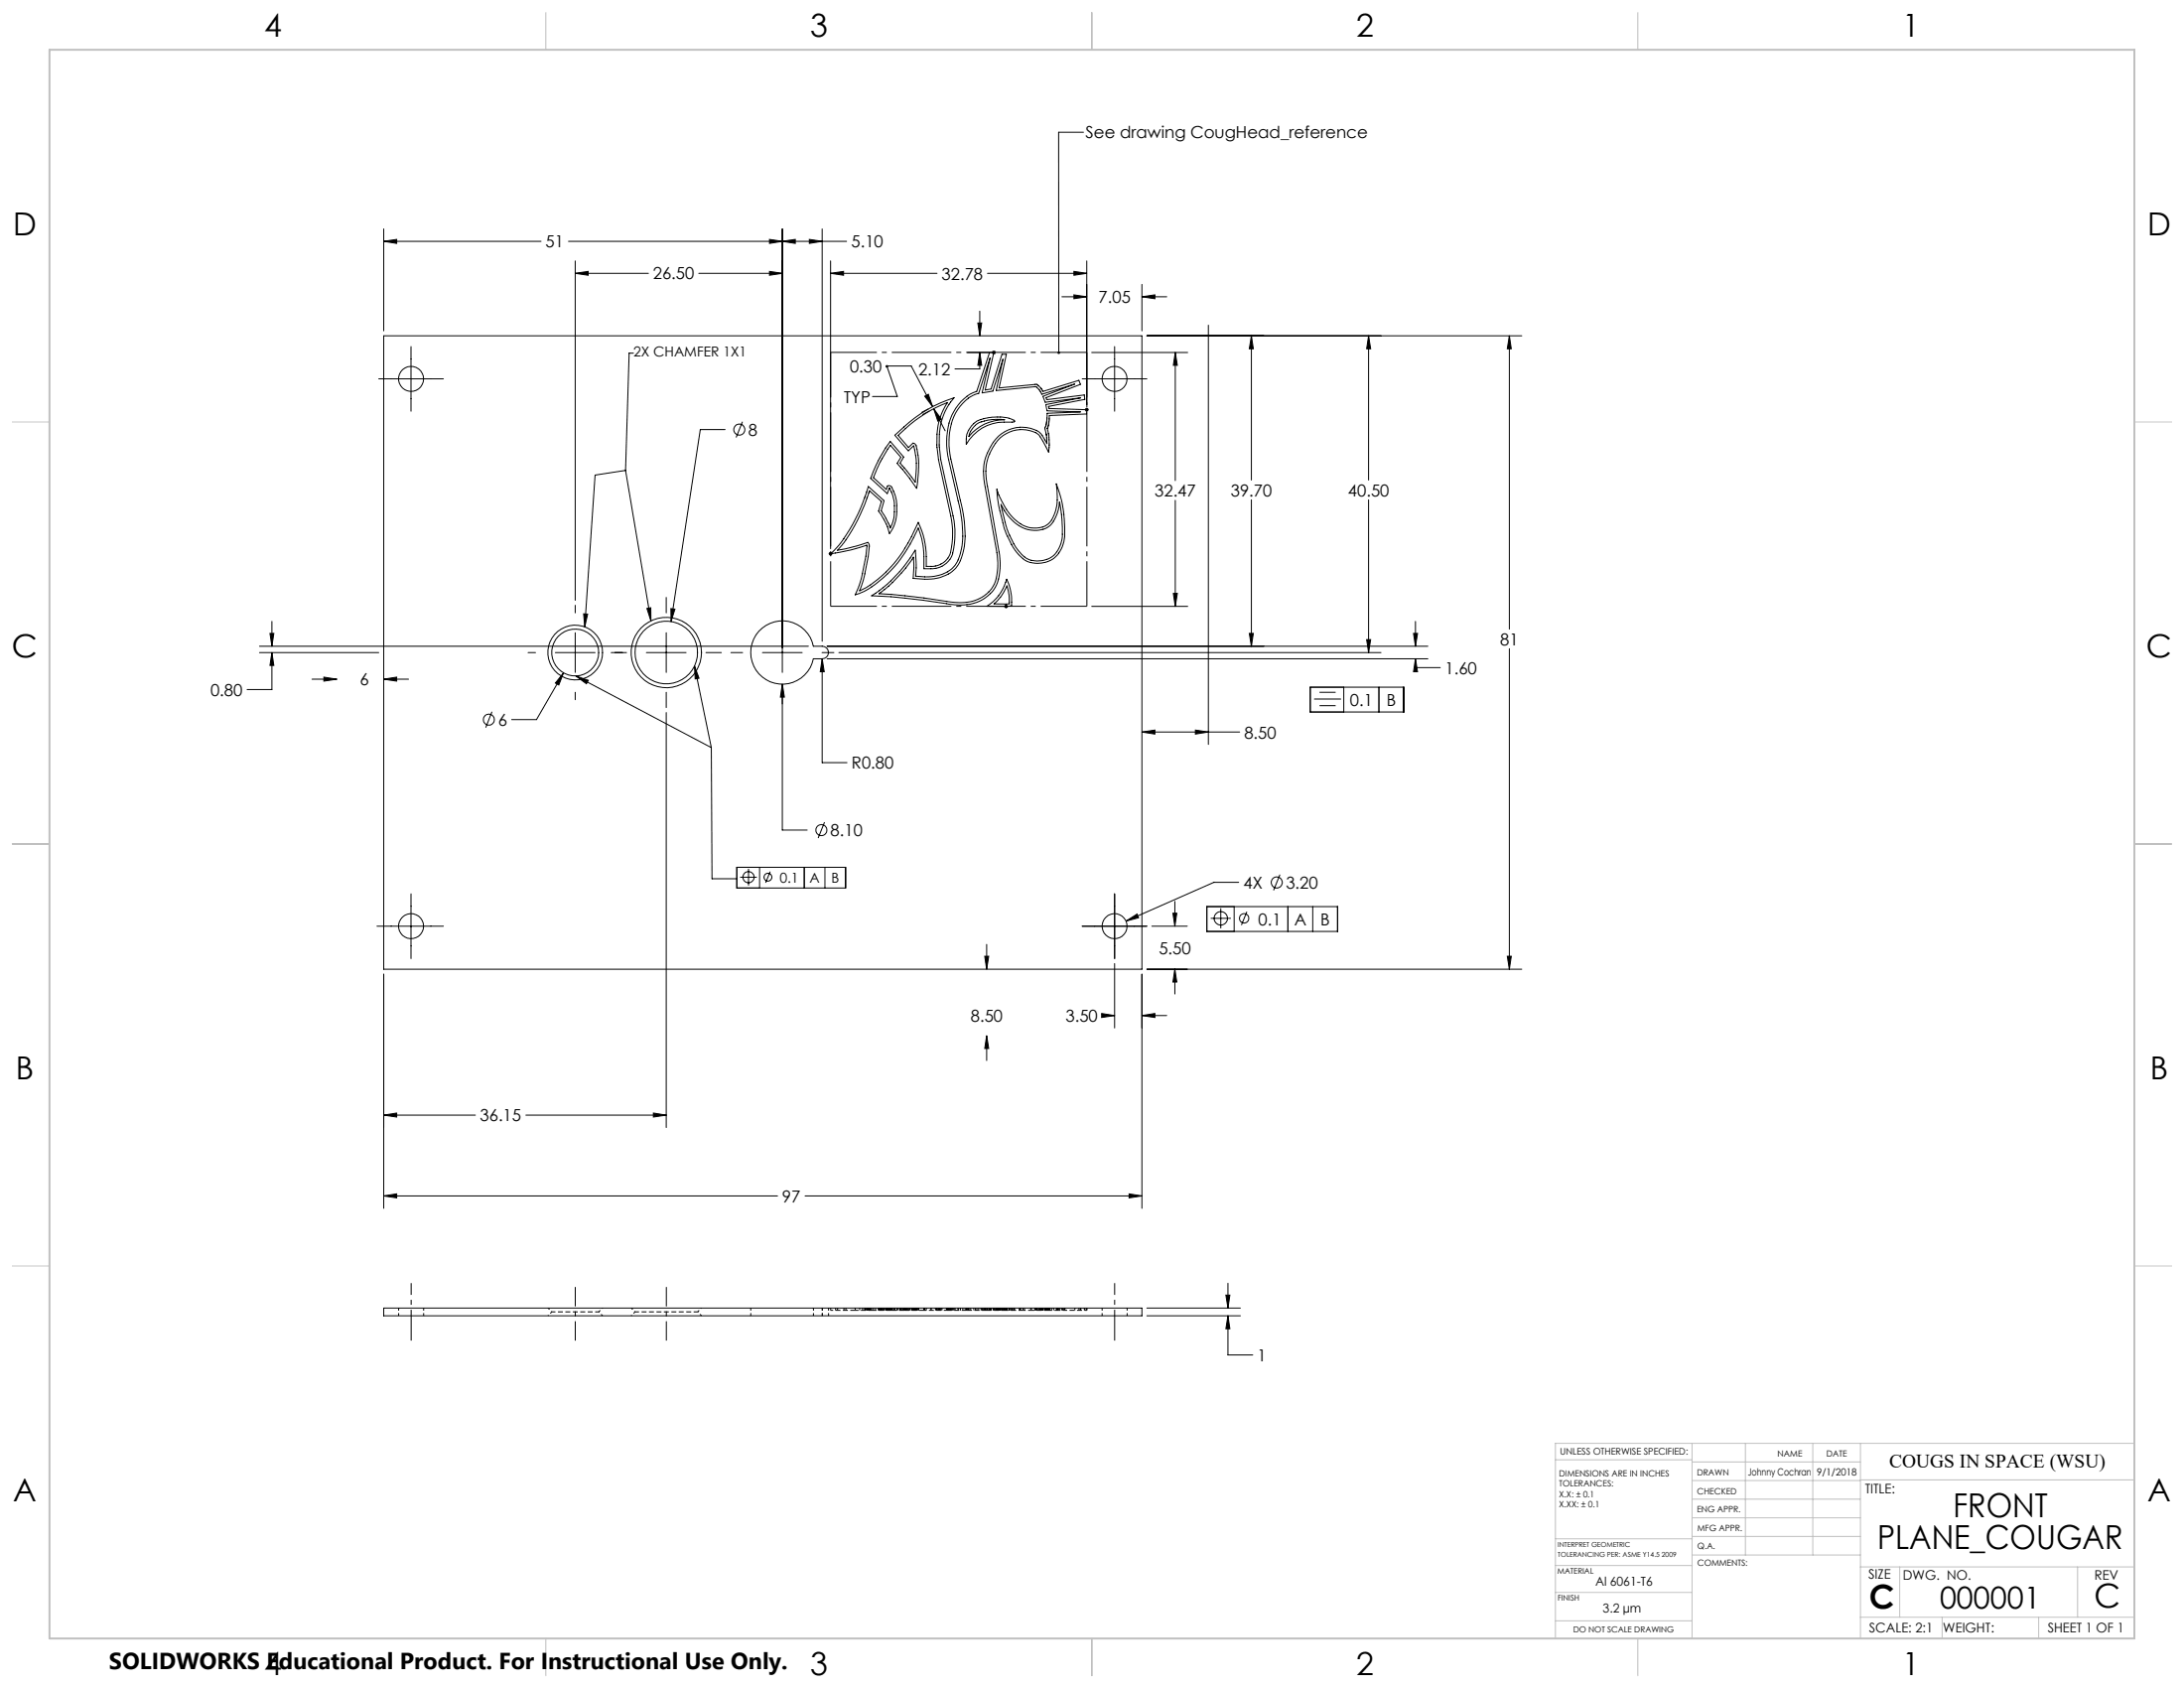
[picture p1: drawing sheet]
<svg xmlns="http://www.w3.org/2000/svg" width="559mm" height="432mm" viewBox="0 0 559 432" stroke-linecap="round" stroke-linejoin="round" font-family="sans-serif">
<g fill="none" stroke="#000" stroke-width=".25">
<path d="M277.2 33.8h-6.3v56.4M98.2 58.6v26M200.2 58.6v113.4M210.4 58.6v105.4M98.2 61.7l3.3-.5v1.1zM98.2 61.7h40.2M145.5 61.7h71.1M147.2 66.7v86.9M147.2 69.9h18.7M147.2 69.9l3.3-.5v1zM178.8 69.9h21.4M196.9 61.2l3.3 .5-3.3 .6z"/>
<path d="M196.9 69.4l3.3 .5-3.3 .5zM200.2 61.7l3.3-.5v1.1zM207.1 61.2l3.3 .5-3.3 .6zM212.5 69.9l3.3-.5v1zM212.5 66.7v73.7M212.5 69.9h27.2M250.7 79.6v6.3M252.7 69.9h25.4M271.7 75.9h6.4M274.8 75.4l3.3 .5-3.3 .5zM274.8 69.4l3.3 .5-3.3 .5zM278.1 66.7v36.8"/>
<path d="M292.2 72.7v11.9M292.2 75.9h6.3M292.2 75.9l3.3-.5v1zM96.9 96.9h16.6M98.2 85.9h194v162h-194zM105.2 88.7v16.5M162.1 90.3h-1.1l-.9 30M226.8 93.6h6.4l5.4 10.4M226.9 93.7l2.7 7.7h-6.4M247.5 90.2h5.5M250.2 82.6h1l-.5 3.3zM250.7 90.2v4.2h-6.4"/>
<path d="M250.7 90.2l.5 3.3h-1zM253.3 91.5l-2 9 2.7-.5 2.6-8.1-1.7 8 10.2-1 .8 .8 .7 1.2 8.4-2.7-8.2 3.2 .6 1.5 9.1-1.1-8.9 1.7 .3 1.6 8.5 .3-8.5 .3-.2 2.7-.3 1 .4 1.9 .1 2.2-1.4-2.3a6.1 6.1 0 0 0-5-1.9 9.7 9.7 0 0 0-8.9 6.6 14 14 0 0 0-.5 8.6l3 16.8a12.7 12.7 0 0 1-1.5 9.4 10.5 10.5 0 0 1-10.1 3.3l-1.2-.2a158 158 0 0 0-17.4-1.9 34.1 34.1 0 0 0 8.8-9.4l.1 2.8-.2 2.7 3 .2a9.2 9.2 0 0 0 8.9-4.2 18.1 18.1 0 0 0 1.3-10.3l-.6-3.5-2.9-12.8a16.4 16.4 0 0 1 2.3-13.4 8.3 8.3 0 0 1 4.8-3.4zM253.9 89.8l.7 .7M254.3 89.7v1M254.6 89.8l-.7 .7M254.8 90.2h-1.6l-3.3 9.9-.3 .1a10.9 10.9 0 0 0-6.5 7 19.1 19.1 0 0 0-.4 10.3l2.4 10.6a25.8 25.8 0 0 1 .3 14.4 7.3 7.3 0 0 1-6.6 5l-2.2 .1-2.3-.2 .1-3.3-.2-3.4a33.6 33.6 0 0 1-11.2 11.7 184.6 184.6 0 0 1 21.1 2.3 10.2 10.2 0 0 0 10.9-5.1 15.7 15.7 0 0 0 .6-8.4l-2.9-16.8a12.6 12.6 0 0 1 3.9-13 7.5 7.5 0 0 1 9.4 .1l2.3 4.1 .2-1.7a11.2 11.2 0 0 0-.5-4.3l.3-.9 .2-2.4 9.5-.4 .1-1.1-9.7-.3-.1-.5 9.3-1.8-.2-1.2-9.6 1.2-.2-.5 8.8-3.4-.4-1-9.1 2.8-.6-.8-1.1-1-9.6 .9 1.9-8.6h-1.1l-2.8 8.9-1.5 .3 2.2-9.6M276.9 96.9h16.5M279.3 90.2h24.6M285.2 88.7v16.5M293.4 85.9h96M300.7 90.2l.5 3.3h-1zM300.7 90.2v32.7"/>
<path d="M309.2 83.2v107.2M320.2 85.9l.5 3.3h-1zM320.2 85.9v36.9M350.2 85.9l.5 3.3h-1zM350.2 85.9v36.9M386.2 85.9l.5 3.3h-1zM386.2 85.9v75M185.5 109.9h-6.3l-7.5 49.1M190 107.9l-1.7 4M229 111.3a36.8 36.8 0 0 1 15.1-9.6 16.1 16.1 0 0 0-3.8 12.1l.4 3.7 3.1 14.4a17.4 17.4 0 0 1-.5 10.8 5.7 5.7 0 0 1-5.1 2.8h-1.8v-3.1a20.6 20.6 0 0 0-1.5-7.3 33.2 33.2 0 0 1-9.8 13.4l-1.5 1.3a14.5 14.5 0 0 1-4.8 2.4 20.6 20.6 0 0 0 1.9-5.6l.8-4.3 .3-2.8a42.9 42.9 0 0 1-9.3 2.1 36.9 36.9 0 0 0 8.9-14.9l.8-2.2 4 3.6-.7 2.5 1.1 1.8 1.2 2.7a10.1 10.1 0 0 0 1-5.7v-.5a10.9 10.9 0 0 0-1.2-4l-.1-.1-.5 1.5-4.2-3.9 1.9-4.5 1.9-3.3 1.2-1.7 3.4 4-.9 1.6 3.9 4.8a23.2 23.2 0 0 0 .1-6.8l-.5-2.4-1.4 1.2zM229.8 111.4a36.2 36.2 0 0 1 12.6-8.4 16.9 16.9 0 0 0-2.7 10.8l.4 3.8 3.2 14.4a17.1 17.1 0 0 1-.6 10.4 5.1 5.1 0 0 1-4.5 2.5h-1.2a22.6 22.6 0 0 0-2.1-11.3l-1.7 3.7a29.2 29.2 0 0 1-13.3 13.8l1.4-4.3a22.8 22.8 0 0 0 1.1-7.3l-.4-.8-2.8 1-4.9 1.1a44.4 44.4 0 0 0 8.2-15.2l3 2.7-.7 2.4 2.1 3.7 .7 2.1a11.9 11.9 0 0 0 .5-11.9l-.3-.3-.6-.1-.4 1-3.3-3 1.7-4 2.6-4.3 2.7 3.1-.9 1.5 2 2.4 2.9 4a23.3 23.3 0 0 0-.1-11l-.8-.6-1.2 1.2zM236.6 101.4l.9-.5 1.1 3.1z"/>
<path d="M237.5 104.6l-1.7 .9M237.8 105.2l-1.7 .8M238.9 104.6l2 2.6-.9 .5zM238.9 104.6l2.9 5.6M249.1 108.3a10.9 10.9 0 0 1 7.7-1.5l1.6 .3a1.16 1.16 0 0 1 1.2 .7l-.4 .2a12.4 12.4 0 0 0-11.2 4.4l-.8 1.3v-1.4a5.9 5.9 0 0 1 1.9-4zM249.2 109.1l.4-.3a8.5 8.5 0 0 1 5.6-1.5l1.8 .1a11.7 11.7 0 0 0-9.1 4.3l.4-1.4zM277.6 104.8h1M277.7 104.5l.7 .7M278.1 104.3v1M278.4 104.5l-.7 .7M160.1 120.3l-7.8 1.2-2.7 38.9M160.1 120.3l6.4 38.5"/>
<path d="M255.1 125.1l.3 1.1a19.6 19.6 0 0 0 5.2 7.4 5.9 5.9 0 0 0 8.3-.3 13.2 13.2 0 0 0 1.4-9.5 32 32 0 0 1 1.9 14.8 6.8 6.8 0 0 1-5.8 5.4 6.8 6.8 0 0 1-7-3.7l-1.8-3.5-.7-1.7-1.4-5.8zM256.1 129a12.4 12.4 0 0 0 6.9 6.5 5.6 5.6 0 0 0 6.6-2.2 10.4 10.4 0 0 0 1.5-4.9 32.6 32.6 0 0 1 .5 10 6.2 6.2 0 0 1-5 5 6.2 6.2 0 0 1-6.4-3l-.8-1.3-1.8-3.8zM300.7 128v27.1M320.2 127.8v37.5M350.2 127.8v39.1M69.6 159v6.3M147.2 154.8v2M149.3 157l1.1 .1-.8 3.3zM165.5 155.6l1-.1v3.3zM170.5 152.8v4M171.7 155.7l1 .1-1 3.2zM212 141.6h1"/>
<path d="M212.2 141.3l.7 .7M212.5 141.1v1M212.9 141.3l-.7 .7M256.9 155.1h1M257.1 154.8l.7 .7M257.4 154.6v1M257.6 148.2a13.4 13.4 0 0 1 1.2 6.8l-6.3 .1a11.4 11.4 0 0 0 5.1-6.9zM257.6 149.9a9.4 9.4 0 0 1 .5 4.6h-3.8a11.8 11.8 0 0 0 3.3-4.6zM257.8 154.8l-.7 .7M279.3 155.1h24.6M300.2 151.8h1l-.5 3.3zM362.2 159v6.3"/>
<path d="M66.4 165.3h140.4M66.4 166.9h30.5M69.1 162h1l-.5 3.3zM69.6 166.9l.5 3.3h-1zM69.6 166.9v9.5h-6.4M79.8 173.7h6.4M82.9 173.2l3.3 .5-3.3 .5zM98.2 173.7l3.3-.5v1zM98.2 173.7h6.3M135.1 166.9h1.9M142.1 166.9h10.2M144.2 172.1l-1.2 3.1-.9-.5z"/>
<path d="M144.2 172.1l-6.9 12h-6.4M147.2 161.9v10.1M147.2 177.1v1.9M147.4 172.9l3.1 1.1-.5 .9zM147.4 172.9l34.6 18.3M156.4 166.9h3.9M165.4 166.9h10.1M170.5 161.9v10.1M170.5 177.1v3.9M177.7 170.4l1.2 3.1-1 .2zM177.7 170.4l4.3 20.8M180.6 166.9h4"/>
<path d="M187 166.9h3M194.2 161.5a8.1 8.1 0 0 1 8.1-2.4 8.1 8.1 0 0 1 5.8 6.2h2.3a1.61 1.61 0 0 1 1.6 1.6 1.61 1.61 0 0 1-1.6 1.6h-2.3a8.1 8.1 0 0 1-11.6 5.7 8.1 8.1 0 0 1-2.3-12.7zM195.1 166.9h10.1M200.2 175l.5 3.3h-1zM200.2 175v37.3h6.3M210.3 166.9h3.1M210.4 168.5v26.6h6.3M210.4 168.5l.5 3.3h-1zM211.6 168.5h153.7M211.6 165.3h153.7M214.6 166.9h138.7M319.7 162h1l-.5 3.3z"/>
<path d="M335.2 175.8h24v6.3h-24zM336.2 178.8h6.9M337.6 177.1h4.1M343.8 175.8v6.3M349.7 163.6h1l-.5 3.3zM352.8 175.8v6.3M361.7 162h1l-.5 3.3zM362.2 168.5l.5 3.3h-1zM362.2 168.5v2.3h6.3M386.2 165.9v82M125.9 182.1l-1.6 4M170.5 182.3v106.1"/>
<path d="M182 191.2l.2 33.6h6.3M292.2 187.3l3.3-.5v1zM292.2 187.3h25M305.9 186.8l3.3 .5-3.3 .5zM337.6 180.5h4.1M211 210.3l-1.7 4.1M96.4 236.9h17.1M105.2 228.6v16.6M188.5 221.9h27.9v5.3h-27.9zM189.4 224.4h4.2M191.5 222.2v4.3M194.3 221.9v5.3"/>
<path d="M197.1 223l-1.2 2.8M205.8 221.9v5.3M211.1 221.9v5.3M285.2 228.6v16.6M288.1 235.6l2.8-1.8 .4 1zM293.4 236.9h-16.5M294.7 236.9h9.1M300.1 233.6h1l-.5 3.3zM300.6 230.6v6.3M308.8 231.9h33.4v6.4h-33.4zM309.8 234.9h5.1M312.3 232.3v5.2"/>
<path d="M315.8 231.9v6.4M316.9 225.7h-6.3l-22.5 9.9M319 233.2l-1.4 3.4M327.5 223.7l-1.6 4.1M329.5 231.9v6.4M335.9 231.9v6.4M98.2 249.2v59.9M252 244.6h1l-.6 3.3zM252.4 241.6v6.3M281.9 259.3l3.3 .5-3.3 .5zM282 259.8h3.2M285.2 246.5v16.5"/>
<path d="M292.2 259.8l3.3-.5v1zM292.2 249.2v59.9M292.2 259.8h6.3M293.4 247.9h96M300.6 247.9l.5 3.3h-1zM300.6 247.9v6.4M385.7 244.6h1l-.5 3.3zM252.4 264.9l.6 3.3h-1zM252.4 264.9v6.4M98.2 285.3l3.3-.6v1.1zM98.2 285.3h23.4M134.5 285.3h36"/>
<path d="M167.2 284.7l3.3 .6-3.3 .5zM98.2 305.9l3.3-.5v1zM98.2 305.9h100.7M206 305.9h86.2M288.9 305.4l3.3 .5-3.3 .5zM98.2 334.6h194v2h-194zM293.4 334.6h24M293.4 336.6h24M313.7 331.3h1l-.5 3.3zM314.2 336.6l.5 3.3h-1zM314.2 336.6v10h6.3M314.2 328.3v6.3"/>
<circle cx="105.2" cy="96.9" r="3.2"/>
<circle cx="285.2" cy="96.9" r="3.2"/>
<circle cx="189.2" cy="109.9" r="1.41"/>
<circle cx="147.2" cy="166.9" r="7"/>
<circle cx="147.2" cy="166.9" r="6"/>
<circle cx="170.5" cy="166.9" r="8"/>
<circle cx="170.5" cy="166.9" r="9"/>
<circle cx="125.1" cy="184.1" r="1.41"/>
<circle cx="210.2" cy="212.3" r="1.4"/>
<circle cx="105.2" cy="236.9" r="3.2"/>
<circle cx="191.5" cy="224.4" r="1.43"/>
<circle cx="196.5" cy="224.4" r="1"/>
<circle cx="285.2" cy="236.9" r="3.2"/>
<circle cx="312.4" cy="234.9" r="1.72"/>
<circle cx="318.3" cy="234.9" r="1.2"/>
<circle cx="326.7" cy="225.7" r="1.42"/>
</g>
<path d="M141.2 335.6h12M162.5 335.6h16" fill="none" stroke="#000" stroke-width=".25" stroke-dasharray="1.3 .6" stroke-dashoffset=".3" stroke-linecap="butt"/>
<path d="M102 334.6v2M108.4 336.6v-2M192.1 334.6v2M208.1 336.6v-2M210.4 336.6v-2M212 336.6v-2M212.5 335.2h1.3M242.2 335.2h-5.8M263.7 335.2h-2M282 334.6v2M288.4 336.6v-2" fill="none" stroke="#000" stroke-width=".25" stroke-dasharray="1.3 .6" stroke-dashoffset=".6" stroke-linecap="butt"/>
<path d="M140.2 334.6l1 1M141.2 335.6l-1 1M153.2 335.6l1-1M154.2 336.6l-1-1M161.5 334.6l1 1M162.5 335.6l-1 1M178.5 335.6l1-1M179.5 336.6l-1-1M257.4 335.2h1.4M278.1 335.2h-5.7" fill="none" stroke="#000" stroke-width=".25" stroke-dasharray="1.3 .6" stroke-dashoffset=".7" stroke-linecap="butt"/>
<path d="M236.4 335.2h-4.9M252.5 335.2h4.9M261.7 335.2h-2.9" fill="none" stroke="#000" stroke-width=".25" stroke-dasharray="1.3 .6" stroke-dashoffset=".1" stroke-linecap="butt"/>
<g fill="none" stroke="#000" stroke-width=".25" stroke-dasharray="1.3 .6" stroke-linecap="butt">
<path d="M212.5 335.2v-.6M213.8 335.2v-.6M213.8 335.2h5M214.3 335.2v-.6M215.9 335.2v-.6M216.4 335.2v-.6M218.8 335.2v-.6M219.9 335.2v-.6M220.7 335.2v-.6M221.3 335.2v-.6M221.4 335.2v-.6M221.6 335.2v-.6"/>
<path d="M221.7 335.2v-.6M221.8 335.2v-.6M221.9 335.2v-.6M222.1 335.2v-.6M222.2 335.2v-.6M222.3 335.2v-.6M222.5 335.2v-.6M222.7 335.2v-.6M222.8 335.2v-.6M223 335.2v-.6M223.5 335.2v-.6M224 335.2v-.6"/>
<path d="M224.7 335.2v-.6M224.8 335.2v-.6M224.9 335.2v-.6M225 335.2v-.6M225.2 335.2v-.6M225.3 335.2v-.6M225.4 335.2v-.6M225.5 335.2v-.6M225.7 335.2v-.6M226 335.2v-.6M226.2 335.2v-.6M226.3 335.2v-.6"/>
<path d="M226.6 335.2v-.6M226.7 335.2v-.6M226.8 335.2v-.6M227 335.2v-.6M227.1 335.2v-.6M227.3 335.2v-.6M227.4 335.2v-.6M227.5 335.2v-.6M227.6 335.2v-.6M227.7 335.2v-.6M227.8 335.2v-.6M227.9 335.2v-.6"/>
<path d="M228 335.2v-.6M228 335.2h-5M228.1 335.2v-.6M228.2 335.2v-.6M228.4 335.2v-.6M228.7 335.2v-.6M228.9 335.2v-.6M229 335.2v-.6M229.5 335.2v-.6M229.6 335.2v-.6M229.8 335.2v-.6M230.2 335.2v-.6"/>
<path d="M230.3 335.2v-.6M230.5 335.2v-.6M230.6 335.2v-.6M230.9 335.2v-.6M231.2 335.2v-.6M231.3 335.2v-.6M231.4 335.2v-.6M231.5 335.2v-.6M231.6 335.2v-.6M231.7 335.2v-.6M231.8 335.2v-.6M232.1 335.2v-.6"/>
<path d="M232.4 335.2v-.6M232.5 335.2v-.6M232.8 335.2v-.6M232.9 335.2v-.6M233.2 335.2v-.6M233.3 335.2v-.6M233.4 335.2v-.6M233.6 335.2v-.6M233.7 335.2v-.6M233.8 335.2v-.6M234 335.2v-.6M234.2 335.2v-.6"/>
<path d="M234.3 335.2v-.6M234.4 335.2v-.6M234.5 335.2v-.6M234.6 335.2v-.6M234.9 335.2v-.6M235 335.2v-.6M235.1 335.2v-.6M236.4 335.2v-.6M236.6 335.2v-.6M237 335.2v-.6M238.2 335.2v-.6M239.4 335.2v-.6"/>
<path d="M239.5 335.2v-.6M239.7 334.6v.6M239.7 335.2v-.6M239.8 335.2v-.6M240.1 335.2v-.6M240.3 334.6v.6M240.3 335.2v-.6M240.4 335.2v-.6M240.7 335.2v-.6M240.8 335.2v-.6M241 335.2v-.6M242.2 335.2v-.6"/>
<path d="M242.2 334.6v.6M242.3 335.2v-.6M242.4 335.2v-.6M242.6 335.2v-.6M242.7 335.2v-.6M242.8 334.6v.6M242.8 335.2v-.6M243 335.2v-.6M243.2 335.2v-.6M243.3 335.2v-.6M243.4 335.2v-.6M243.8 335.2v-.6"/>
<path d="M243.9 335.2v-.6M244.1 335.2v-.6M244.4 335.2v-.6M245.2 335.2v-.6M245.7 335.2v-.6M246.3 335.2v-.6M246.9 335.2v-.6M247.3 335.2v-.6M247.4 335.2v-.6M247.8 335.2v-.6M247.9 335.2v-.6M248.4 335.2v-.6"/>
<path d="M249.2 335.2v-.6M249.6 335.2v-.6M249.9 335.2v-.6M250.4 335.2v-.6M251 335.2v-.6M251.1 335.2v-.6M251.3 335.2v-.6M251.7 335.2v-.6M251.9 335.2v-.6M252.1 335.2v-.6M252.3 335.2v-.6M252.5 335.2v-.6"/>
<path d="M252.5 335.2h-5.1M252.6 335.2v-.6M252.7 335.2v-.6M253 335.2v-.6M253.2 335.2v-.6M253.4 335.2v-.6M253.6 335.2v-.6M254.1 335.2v-.6M254.2 335.2v-.6M254.3 335.2v-.6M254.7 335.2v-.6M254.9 335.2v-.6"/>
<path d="M255.1 335.2v-.6M255.2 335.2v-.6M255.3 335.2v-.6M255.5 335.2v-.6M255.6 335.2v-.6M255.8 335.2v-.6M255.9 335.2v-.6M256 335.2v-.6M256.1 335.2v-.6M256.4 335.2v-.6M256.6 335.2v-.6M256.9 335.2v-.6"/>
<path d="M257 335.2v-.6M257.1 335.2v-.6M257.2 335.2v-.6M257.3 335.2v-.6M257.4 335.2v-.6M257.5 335.2v-.6M257.6 335.2v-.6M257.8 335.2v-.6M258.2 335.2v-.6M258.3 335.2v-.6M258.8 335.2h.1M258.8 335.2v-.6"/>
<path d="M258.9 335.2v-.6M259 335.2v-.6M259.4 335.2v-.6M259.5 335.2v-.6M259.6 335.2v-.6M260.8 335.2v-.6M261 335.2v-.6M261.1 335.2v-.6M261.7 335.2v-.6M262.1 335.2v-.6M263.7 335.2v-.6M263.9 335.2v-.6"/>
<path d="M264.8 335.2v-.6M265 335.2v-.6M265.1 335.2v-.6M265.2 335.2v-.6M265.3 335.2v-.6M265.4 335.2v-.6M265.7 335.2v-.6M265.9 335.2v-.6M266 335.2v-.6M266.1 335.2v-.6M266.2 335.2v-.6M266.3 335.2v-.6"/>
<path d="M266.5 335.2v-.6M266.6 335.2v-.6M266.7 335.2v-.6M266.8 335.2v-.6M266.9 335.2v-.6M267.4 335.2v-.6M267.5 335.2v-.6M267.6 335.2v-.6M267.7 335.2v-.6M267.8 335.2v-.6M267.9 335.2v-.6M268 335.2v-.6"/>
<path d="M268.1 335.2v-.6M268.2 335.2v-.6M268.3 335.2v-.6M268.4 335.2v-.6M268.5 335.2v-.6M269.1 335.2v-.6M269.6 335.2v-.6M270.3 335.2v-.6M270.4 335.2v-.6M270.5 335.2v-.6M270.7 335.2v-.6M270.9 335.2v-.6"/>
<path d="M271.1 335.2v-.6M271.6 335.2v-.6M271.8 335.2v-.6M272.2 335.2v-.6M272.4 335.2v-.6M275 335.2v-.6M276.1 335.2v-.6M276.5 335.2v-.6M277.4 335.2v-.6M277.6 335.2v-.6M278.1 335.2v-.6"/>
</g>
<path d="M247.4 335.2h-5.2" fill="none" stroke="#000" stroke-width=".25" stroke-dasharray="1.3 .6" stroke-dashoffset="-.1" stroke-linecap="butt"/>
<path d="M231.5 335.2h-3.5" fill="none" stroke="#000" stroke-width=".25" stroke-dasharray="1.3 .6" stroke-dashoffset="-.2" stroke-linecap="butt"/>
<path d="M223 335.2h-4.2M268.1 335.2h-4.4" fill="none" stroke="#000" stroke-width=".25" stroke-dasharray="1.3 .6" stroke-dashoffset=".4" stroke-linecap="butt"/>
<path d="M270.9 335.2h-2.8" fill="none" stroke="#000" stroke-width=".25" stroke-dasharray="1.3 .6" stroke-dashoffset=".2" stroke-linecap="butt"/>
<path d="M272.4 335.2h-1.5" fill="none" stroke="#000" stroke-width=".25" stroke-dasharray="1.3 .6" stroke-dashoffset=".8" stroke-linecap="butt"/>
<path d="M105.2 342.9v-14.7M285.2 342.9v-14.7" fill="none" stroke="#000" stroke-width=".25" stroke-dasharray="15.2 1.3 1.3 1.3" stroke-dashoffset="7.4" stroke-linecap="butt"/>
<path d="M147.2 342.9v-13.7M170.5 342.9v-13.7" fill="none" stroke="#000" stroke-width=".25" stroke-dasharray="15.2 1.3 1.3 1.3" stroke-dashoffset="10.3" stroke-linecap="butt"/>
<path d="M278.1 90.1v65M212.5 155.1v-65" fill="none" stroke="#000" stroke-width=".25" stroke-dasharray="15.2 1.3 1.3 1.3" stroke-dashoffset="3.7" stroke-linecap="butt"/>
<path d="M212.5 90.1h65.6M278.1 155.1h-65.6" fill="none" stroke="#000" stroke-width=".25" stroke-dasharray="15.2 1.3 1.3 1.3" stroke-dashoffset="3.4" stroke-linecap="butt"/>
<g fill="none" stroke="#c0c0c0" stroke-width=".25">
<path d="M139.7 3.2v9.5M279.4 3.2v9.5M419.1 3.2v9.5M3.1 107.9h9.6M546.1 107.9h9.5M3.1 215.9h9.6M546.1 215.9h9.5M3.1 323.8h9.6M546.1 323.8h9.5M398 373.4h34.9M432.9 369.2v49.9M432.9 378.7h43.1"/>
<path d="M432.9 374h43.1M446.6 369.2v28.6M463.8 369.2v28.6M476 369.2v49.9M476 378.6h70.1M546.1 369.2h-148.1v49.9M398 393.6h35M432.9 383.5h43.1M432.9 388.3h43.1M432.9 393h43.1M433 397.8h43M139.7 419.1v9.6"/>
<path d="M279.4 419.1v9.6M398 414.6h34.9M398 407.4h34.9M398 400.5h35M419.1 419.1v9.6M476 413.7h70.1M476 400.8h70.1M486.1 400.8v12.9M496.9 413.7v5.4M521.6 413.7v5.4M531.6 400.8v12.9"/>
</g>
<path d="M12.7 12.7h533.4v406.4h-533.4z" fill="none" stroke="#c0c0c0" stroke-width=".5"/>
<g fill="#000">
<path d="M274.8 75.4l3.3 .5-3.3 .5zM292.2 75.9l3.3-.5v1zM212.5 69.9l3.3-.5v1zM274.8 69.4l3.3 .5-3.3 .5zM250.7 90.2l.5 3.3h-1zM250.2 82.6h1l-.5 3.3zM300.7 90.2l.5 3.3h-1zM300.2 151.8h1l-.5 3.3z"/>
<path d="M165.5 155.6l1-.1v3.3zM149.3 157l1.1 .1-.8 3.3z"/>
<path d="M171.7 155.7v3.3l1-3.2zM350.2 85.9l.5 3.3h-1zM349.7 163.6h1l-.5 3.3zM320.2 85.9l.5 3.3h-1zM319.7 162h1l-.5 3.3zM386.2 85.9l.5 3.3h-1zM385.7 244.6h1l-.5 3.3zM288.9 305.4l3.3 .5-3.3 .5zM98.2 305.9l3.3-.5v1zM361.7 162h1l-.5 3.3zM362.2 168.5l.5 3.3h-1zM300.1 233.6h1l-.5 3.3zM300.6 247.9l.5 3.3h-1zM281.9 259.3l3.3 .5-3.3 .5zM292.2 259.8l3.3-.5v1zM238.9 104.6l2 2.6-.9 .5zM236.6 101.4l.9-.5 1.1 3.1zM226.7 93.5a.33 .33 0 0 0 0 .5 .33 .33 0 0 0 .5-.2 .33 .33 0 0 0-.4-.4l.1 .3zM270.7 90l-.1 .3 .3 .3v-.4v.4a.34 .34 0 0 0 .3-.5 .34 .34 0 0 0-.5-.1z"/>
<path d="M147.4 172.9l3.1 1.1-.5 .9zM177.7 170.4l1.2 3.1-1 .2z"/>
<path d="M292.2 187.3l3.3-.5v1zM305.9 186.8l3.3 .5-3.3 .5zM98.2 173.7l3.3-.5v1zM82.9 173.2l3.3 .5-3.3 .5zM252 244.6h1l-.6 3.3zM252.4 264.9l.6 3.3h-1zM288.1 235.6l3.2-.8-.4-1zM167.2 284.7l3.3 .6-3.3 .5zM98.2 285.3l3.3-.6v1.1zM200.2 175l-.5 3.3h1zM69.1 162h1l-.5 3.3zM69.6 166.9l.5 3.3h-1zM196.9 61.2l3.3 .5-3.3 .6zM98.2 61.7l3.3-.5v1.1zM210.4 168.5l-.5 3.3h1zM207.1 61.2l3.3 .5-3.3 .6zM200.2 61.7l3.3-.5v1.1zM144.2 172.1l-2.1 2.6 .9 .5zM147.2 69.9l3.3-.5v1zM196.9 69.4l3.3 .5-3.3 .5zM314.2 336.6l.5 3.3h-1zM313.7 331.3h1l-.5 3.3z"/>
</g>
<g font-size="8.5">
<text x="499.7" y="388">FRONT</text>
<text x="480.4" y="396.1">PLANE_COUGAR</text>
<text x="478.3" y="411.4">C</text>
<text x="535.8" y="411.3">C</text>
</g>
<g font-size="8.1">
<text x="67.6" y="9.3">4</text>
<text x="207.3" y="9.3">3</text>
<text x="347" y="9.3">2</text>
<text x="486.7" y="9.3">1</text>
<text x="3.3" y="60.1">D</text>
<text x="549.4" y="60.1">D</text>
<text x="3" y="168">C</text>
<text x="549.1" y="168">C</text>
<text x="4" y="276">B</text>
<text x="550.1" y="276">B</text>
<text x="3.3" y="383.9">A</text>
<text x="549.4" y="383.9">A</text>
<text x="67.6" y="428.4">4</text>
<text x="207.3" y="428.4">3</text>
<text x="347" y="428.4">2</text>
<text x="486.7" y="428.4">1</text>
</g>
<text font-size="7.8" x="496.3" y="411.4">000001</text>
<text font-size="5.9" x="27.9" y="427">SOLIDWORKS Educational Product. For Instructional Use Only.</text>
<text font-size="4.9" x="483.4" y="375.4">COUGS IN SPACE (WSU)</text>
<g font-size="4.2">
<text x="277.8" y="35.4">See drawing CougHead_reference</text>
<text x="139.6" y="63.3">51</text>
<text x="217.8" y="63.3">5.10</text>
<text x="167.1" y="71.5">26.50</text>
<text x="240.9" y="71.5">32.78</text>
<text x="281.1" y="77.5">7.05</text>
<text x="217.4" y="95.2">0.30</text>
<text x="235" y="95.9">2.12</text>
<text x="215.9" y="103">TYP</text>
<text x="191.5" y="111.4">8</text>
<text x="295.5" y="127.1">32.47</text>
<text x="314.9" y="126.9">39.70</text>
<text x="344.9" y="126.9">40.50</text>
<text x="383.8" y="165">81</text>
<text x="369.7" y="172.4">1.60</text>
<text x="53.9" y="178">0.80</text>
<text x="92" y="175.3">6</text>
<text x="127.4" y="185.6">6</text>
<text x="345.4" y="180.6">0.1</text>
<text x="354.8" y="180.6">B</text>
<text x="318.4" y="188.9">8.50</text>
<text x="217.9" y="196.7">R0.80</text>
<text x="212.5" y="213.9">8.10</text>
<text x="318.1" y="227.3">4X</text>
<text x="329" y="227.3">3.20</text>
<text x="322" y="236.7">0.1</text>
<text x="331.2" y="236.7">A</text>
<text x="337.9" y="236.7">B</text>
<text x="296.5" y="244.1">5.50</text>
<text x="248.4" y="261.4">8.50</text>
<text x="272.7" y="261.4">3.50</text>
<text x="122.8" y="286.8">36.15</text>
<text x="200.1" y="307.5">97</text>
<text x="321.7" y="348.2">1</text>
</g>
<g font-size="3.5">
<text x="162.1" y="91.3">2X CHAMFER 1X1</text>
<text x="199.5" y="225.8">0.1</text>
<text x="207.1" y="225.8">A</text>
<text x="212.7" y="225.8">B</text>
</g>
<g font-size="3.4">
<text x="477.2" y="381.9">TITLE:</text>
<text x="478.1" y="404">SIZE</text>
<text x="486.9" y="404">DWG. NO.</text>
<text x="535.9" y="404.1">REV</text>
<text x="478.2" y="417.6">SCALE: 2:1</text>
<text x="497.1" y="417.7">WEIGHT:</text>
<text x="523.9" y="417.6">SHEET 1 OF 1</text>
</g>
<g font-size="3.2">
<text x="408.2" y="405.7">Al 6061-T6</text>
<text x="410.1" y="412.5">3.2 µm</text>
</g>
<g font-size="2.5">
<text x="447.2" y="377.3">Johnny Cochran</text>
<text x="464.8" y="377.3">9/1/2018</text>
</g>
<text font-size="2.4" x="399.2" y="372.1">UNLESS OTHERWISE SPECIFIED:</text>
<g font-size="2.2">
<text x="398.9" y="377.7">DIMENSIONS ARE IN INCHES</text>
<text x="434.2" y="377.3">DRAWN</text>
<text x="454.8" y="372.5">NAME</text>
<text x="467.3" y="372.6">DATE</text>
<text x="398.9" y="380.3">TOLERANCES:</text>
<text x="398.9" y="383">X.X: ± 0.1</text>
<text x="434.3" y="382.2">CHECKED</text>
<text x="398.9" y="385.6">X.XX: ± 0.1</text>
<text x="434.2" y="386.9">ENG APPR.</text>
<text x="434.3" y="391.6">MFG APPR.</text>
<text x="434.3" y="396.3">Q.A.</text>
<text x="434.3" y="400.5">COMMENTS:</text>
</g>
<text font-size="2.1" x="402.5" y="417.5">DO NOT SCALE DRAWING</text>
<g font-size="2">
<text x="398.5" y="402.6">MATERIAL</text>
<text x="398.5" y="409.4">FINISH</text>
</g>
<g font-size="1.8">
<text x="398.6" y="395.8">INTERPRET GEOMETRIC</text>
<text x="398.6" y="398.3">TOLERANCING PER: ASME Y14.5 2009</text>
</g>
</svg>
